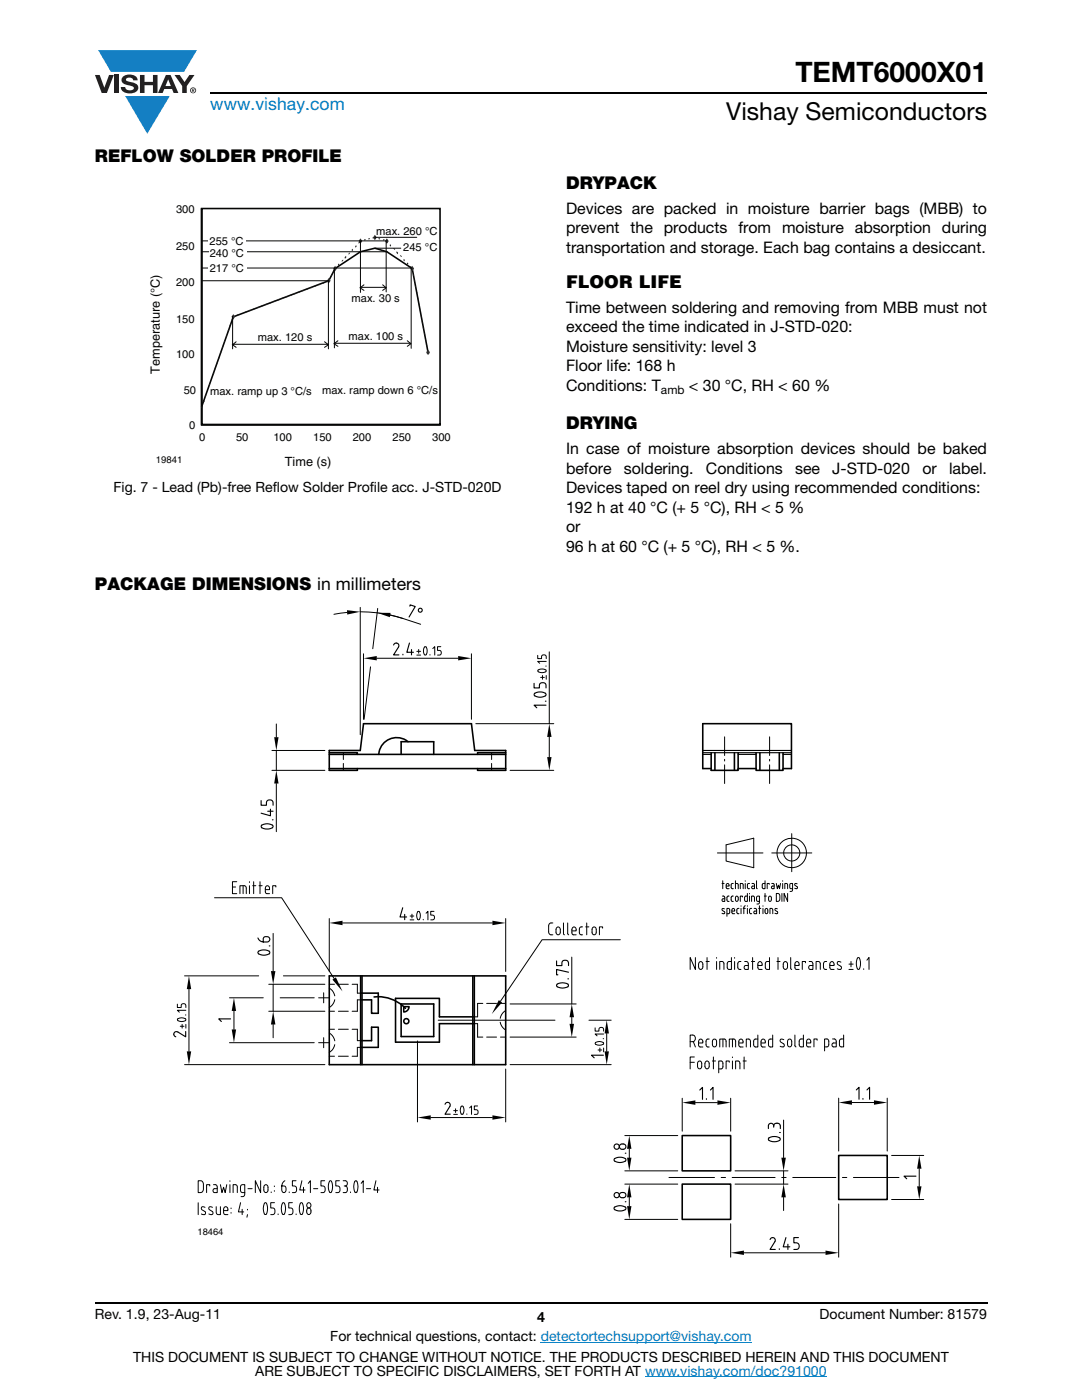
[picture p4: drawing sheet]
<svg xmlns="http://www.w3.org/2000/svg" width="216mm" height="279mm" viewBox="0 0 216 279" stroke-linecap="round" stroke-linejoin="round" font-family="sans-serif">
<g fill="#147fc3">
<path d="M19.6 10h19.7l-2.6 4.3h-1.1h-13.5z"/>
<path d="M25 19.2h8.9l-4.5 7.5z"/>
</g>
<g fill="#231f20">
<path d="M18.9 15h1l.9 2.5 1-2.5h.9l-1.4 3.6h-1z"/>
<path d="M22.9 15h.9v3.6h-.9z"/>
<path d="M24.6 15.3a2.1 2.1 0 0 1 2.8 .3l.1 .4h-.9a.79 .79 0 0 0-.7-.5 .79 .79 0 0 0-.8 .4l.3 .3 1 .2a1.08 1.08 0 0 1 1.2 1 1.08 1.08 0 0 1-1.1 1.2 1.73 1.73 0 0 1-2.4-1.2h.9a.96 .96 0 0 0 .8 .6 .96 .96 0 0 0 .9-.4 1.31 1.31 0 0 0-1.2-.6 1.03 1.03 0 0 1-1.1-.6 1.03 1.03 0 0 1 .2-1.1z"/>
<path d="M27.9 15h.9v1.3h1.7v-1.3h.9v3.6h-.9v-1.6h-1.7v1.6h-.9z"/>
<path d="M34.8 15h1.1l.9 1.4 1-1.4h1l-1.5 2.2v1.4h-.9v-1.4z"/>
<path d="M33.6 15.9l.5 1.3h-1.1zM33.1 15l-1.6 3.6h1l.3-.8h1.5l.3 .8h1l-1.6-3.6z"/>
<path d="M38.1 18a.46 .46 0 0 1 .9 0 .46 .46 0 0 1-.9 0zM37.9 18a.6 .6 0 0 0 1.2 0 .6 .6 0 0 0-1.2 0z"/>
<path d="M38.4 17.8h.2v.2h-.2zM38.3 17.7v.7h.1v-.3l.4 .3-.2-.3 .2-.2-.1-.2z"/>
</g>
<path d="M42 18.6h155M18.9 260h178.1" fill="none" stroke="#000" stroke-width=".36"/>
<path d="M107.9 267.9h42.1M128.7 274.8h36.3" fill="none" stroke="#007ec4" stroke-width=".2"/>
<path d="M29.7 40.5h60.3v53.1h-60.3z" fill="#fff"/>
<path d="M40.2 56h47.6M40.2 48.8h47.6M40.2 70.3h47.6M40.2 63.2h47.6" fill="none" stroke="#fff" stroke-width=".2"/>
<path d="M40.2 41.6h47.6" fill="none" stroke="#fff" stroke-width=".32"/>
<path d="M40.2 41.6h47.6v43.1h-47.6v-43.1v43.1h47.6M85.4 70.3l-3.1-16.7-5.1-3.4-2.4-.7-2.9 .7-5 3.4-1.3 2.4-19 7.2-6.4 18" fill="none" stroke="#040503" stroke-width=".32"/>
<g fill="#123217">
<path d="M40.3 81h.1l-.1 .4h-.1z" fill-rule="evenodd"/>
<path d="M40.6 80h.3l-.2 .3h-.2z" fill-rule="evenodd"/>
<path d="M41 78.9h.1v.3h-.2z" fill-rule="evenodd"/>
<path d="M41.8 76.6h.1l-.1 .4h-.2z" fill-rule="evenodd"/>
<path d="M42.5 74.5h.3l-.2 .3h-.2z" fill-rule="evenodd"/>
<path d="M42.9 73.4h.1l-.1 .4h-.1z" fill-rule="evenodd"/>
<path d="M43.3 72.3h.2l-.2 .4h-.1z" fill-rule="evenodd"/>
<path d="M43.7 71.2h.2l-.2 .4h-.2z" fill-rule="evenodd"/>
<path d="M44 70.1h.2l-.1 .3h-.2z" fill-rule="evenodd"/>
<path d="M44.4 69h.2l-.2 .4h-.1z" fill-rule="evenodd"/>
<path d="M44.8 67.9h.1l-.1 .4h-.1z" fill-rule="evenodd"/>
<path d="M45.1 66.9h.2l-.1 .3h-.1z" fill-rule="evenodd"/>
<path d="M45.6 65.8h.2l-.2 .3h-.2z" fill-rule="evenodd"/>
<path d="M45.9 64.6h.2l-.2 .5h-.1z" fill-rule="evenodd"/>
<path d="M46.3 63.5h.1l-.1 .4h-.1z" fill-rule="evenodd"/>
<path d="M46.4 63.1l.3-.1 .1 .2-.3 .1z" fill-rule="evenodd"/>
<path d="M47.3 62.8l.2-.1v.2l-.2 .1z" fill-rule="evenodd"/>
<path d="M48.9 62.2l.3-.1v.2l-.3 .1z" fill-rule="evenodd"/>
<path d="M49.6 61.9l.3-.1 .1 .2-.3 .1z" fill-rule="evenodd"/>
<path d="M50.5 61.6l.3-.1v.2l-.2 .1z" fill-rule="evenodd"/>
<path d="M51.3 61.3l.3-.1 .1 .2-.3 .1z" fill-rule="evenodd"/>
<path d="M52.1 61l.3-.1 .1 .2-.3 .1z" fill-rule="evenodd"/>
<path d="M52.9 60.7l.3-.1 .1 .2-.3 .1z" fill-rule="evenodd"/>
<path d="M53.8 60.4l.2-.1 .1 .2-.2 .1z" fill-rule="evenodd"/>
<path d="M54.6 60.1l.2-.1 .1 .2-.3 .1z" fill-rule="evenodd"/>
<path d="M55.4 59.8l.3-.1 .1 .2-.3 .1z" fill-rule="evenodd"/>
<path d="M56.2 59.5l.3-.1v.2l-.2 .1z" fill-rule="evenodd"/>
<path d="M57 59.2l.3-.1 .1 .2-.3 .1z" fill-rule="evenodd"/>
<path d="M57.9 58.9l.3-.1v.2l-.3 .1z" fill-rule="evenodd"/>
<path d="M58.6 58.6l.3-.1 .1 .2-.3 .1z" fill-rule="evenodd"/>
<path d="M59.5 58.3l.3-.1v.2l-.2 .1z" fill-rule="evenodd"/>
<path d="M60.3 58l.2-.1 .1 .2-.3 .1z" fill-rule="evenodd"/>
<path d="M61.1 57.7l.3-.2 .1 .3-.3 .1z" fill-rule="evenodd"/>
<path d="M61.9 57.3l.3-.1 .1 .2-.3 .1z" fill-rule="evenodd"/>
<path d="M62.7 57l.3-.1 .1 .2-.3 .1z" fill-rule="evenodd"/>
<path d="M63.6 56.7l.2-.1 .1 .2-.3 .1z" fill-rule="evenodd"/>
<path d="M64.4 56.4l.2-.1 .1 .2-.2 .1z" fill-rule="evenodd"/>
<path d="M65.2 56.1l.3-.1v.2l-.3 .1z" fill-rule="evenodd"/>
<path d="M65.7 55.9h.2l-.2 .3h-.2z" fill-rule="evenodd"/>
<path d="M66.2 54.8h.1l-.1 .4h-.2z" fill-rule="evenodd"/>
<path d="M66.6 53.8h.1l-.1 .4h-.2z" fill-rule="evenodd"/>
<path d="M66.7 53.5l.2-.2 .1 .3-.2 .2z" fill-rule="evenodd"/>
<path d="M67.4 52.8l.2-.2 .1 .3-.2 .2z" fill-rule="evenodd"/>
<path d="M68.3 51.9h.2l-.2 .3h-.2z" fill-rule="evenodd"/>
<path d="M69 51.1l.1 .3-.3 .3v-.3z" fill-rule="evenodd"/>
<path d="M69.7 50.4h.2l-.2 .4h-.2z" fill-rule="evenodd"/>
<path d="M70.2 49.8l.2-.2v.3l-.2 .2z" fill-rule="evenodd"/>
<path d="M70.9 49.1l.2-.2 .1 .3-.3 .2z" fill-rule="evenodd"/>
<path d="M71.5 48.4l.3-.2 .1 .2-.3 .2z" fill-rule="evenodd"/>
<path d="M71.8 48l.3-.1v.2l-.2 .1z" fill-rule="evenodd"/>
<path d="M72.6 47.8l.3-.1 .1 .2-.3 .1z" fill-rule="evenodd"/>
<path d="M73.5 47.6l.3-.1v.2l-.3 .1z" fill-rule="evenodd"/>
<path d="M74.3 47.4l.3-.1 .1 .2-.3 .1z" fill-rule="evenodd"/>
<path d="M74.7 47.3l.3 .1-.1 .2-.2-.1z" fill-rule="evenodd"/>
<path d="M75.6 47.5l.3 .1-.1 .2-.3-.1z" fill-rule="evenodd"/>
<path d="M76.4 47.8l.3-.1v.2l-.3 .1z" fill-rule="evenodd"/>
<path d="M77.1 48l.2 .2v.3l-.2-.2z" fill-rule="evenodd"/>
<path d="M77.8 48.7l.2 .2v.3l-.2-.2z" fill-rule="evenodd"/>
<path d="M78.5 49.5h.2l.2 .3h-.2z" fill-rule="evenodd"/>
<path d="M79.2 50.1l.2 .3v.4l-.3-.4z" fill-rule="evenodd"/>
<path d="M79.8 51h.2l.2 .3h-.2z" fill-rule="evenodd"/>
<path d="M80.6 51.7l.2 .2-.1 .3-.2-.2z" fill-rule="evenodd"/>
<path d="M81.3 52.4l.2 .2-.1 .3-.2-.2z" fill-rule="evenodd"/>
<path d="M81.9 53.1l.3 .2-.1 .2-.3-.2z" fill-rule="evenodd"/>
<path d="M82.2 53.5h.1l.1 .4h-.1z" fill-rule="evenodd"/>
<path d="M82.4 54.7h.1l.1 .4h-.1z" fill-rule="evenodd"/>
<path d="M82.6 55.8h.1l.1 .4h-.1z" fill-rule="evenodd"/>
<path d="M82.8 57h.2v.4h-.1z" fill-rule="evenodd"/>
<path d="M83.1 58.3h.1l.1 .3h-.1z" fill-rule="evenodd"/>
<path d="M83.3 59.4h.1l.1 .4h-.1z" fill-rule="evenodd"/>
<path d="M83.5 60.6h.2v.4h-.1z" fill-rule="evenodd"/>
<path d="M83.7 61.8h.2v.3h-.1z" fill-rule="evenodd"/>
<path d="M83.9 62.9h.2l.1 .4h-.2z" fill-rule="evenodd"/>
<path d="M84.2 64.1h.1l.1 .5h-.2z" fill-rule="evenodd"/>
<path d="M84.4 65.4h.1l.1 .3h-.2z" fill-rule="evenodd"/>
<path d="M84.6 66.5h.2l.1 .4h-.2z" fill-rule="evenodd"/>
<path d="M84.9 67.7h.1l.1 .4h-.2z" fill-rule="evenodd"/>
<path d="M85.1 68.8h.1l.1 .4h-.2z" fill-rule="evenodd"/>
<path d="M85.3 70h.1l.1 .4h-.2z" fill-rule="evenodd"/>
</g>
<path d="M46.6 62.9l.2 .3-.2 .3-.3-.3z" fill="#313232"/>
<path d="M46.8 63.2l-.2-.3-.3 .3 .3 .3" fill="none" stroke="#313232" stroke-width=".27"/>
<path d="M65.6 55.7l.2 .3-.2 .3-.2-.3z" fill-rule="evenodd" fill="#313232"/>
<path d="M65.6 55.7l.2 .3-.2 .3-.2-.3z" fill="none" stroke="#313232" stroke-width=".27"/>
<path d="M66.9 53.3l.2 .3-.2 .3-.2-.3z" fill-rule="evenodd" fill="#313232"/>
<path d="M66.9 53.3l.2 .3-.2 .3-.2-.3z" fill="none" stroke="#313232" stroke-width=".27"/>
<path d="M71.9 47.8l.2 .3-.2 .3-.2-.3z" fill-rule="evenodd" fill="#313232"/>
<path d="M71.9 47.8l.2 .3-.2 .3-.2-.3z" fill="none" stroke="#313232" stroke-width=".27"/>
<path d="M74.8 47.1l.2 .3-.2 .3-.2-.3z" fill-rule="evenodd" fill="#313232"/>
<path d="M74.8 47.1l.2 .3-.2 .3-.2-.3z" fill="none" stroke="#313232" stroke-width=".27"/>
<path d="M77.2 47.8l.2 .3-.2 .3-.2-.3z" fill-rule="evenodd" fill="#313232"/>
<path d="M77.2 47.8l.2 .3-.2 .3-.2-.3z" fill="none" stroke="#313232" stroke-width=".27"/>
<path d="M82.3 53.3l.2 .3-.2 .3-.3-.3z" fill-rule="evenodd" fill="#313232"/>
<path d="M82.3 53.3l.2 .3-.2 .3-.3-.3z" fill="none" stroke="#313232" stroke-width=".27"/>
<path d="M85.4 70l.2 .3-.2 .3-.2-.3z" fill-rule="evenodd" fill="#313232"/>
<path d="M85.4 70l.2 .3-.2 .3-.2-.3z" fill="none" stroke="#313232" stroke-width=".32"/>
<path d="M40.3 50.2h37M40.3 56h25.3M74.8 49.5h5.2" fill="none" stroke="#040503" stroke-width=".2"/>
<path d="M41.6 49.5h7.6v1.7h-7.6z" fill="#fff"/>
<path d="M40.3 53.5h41.9M65.5 55.9v13.7M66.7 53.6v15.8M82 53.5v16M46.3 68.7h19.2M46.4 63.1v6.5M47.1 68.2l-.7 .6 .7 .5M64.8 68.2l.7 .6-.7 .5M66.7 68.5h15.3M67.4 68l-.7 .6 .7 .5M81.3 68l.7 .6-.7 .5" fill="none" stroke="#040503" stroke-width=".2"/>
<path d="M41.6 52.6h7.7v1.6h-7.7z" fill="#fff"/>
<path d="M40.3 48.1h37M71.9 57.3h5.2M71.9 48.1v10.3M72.6 56.8l-.7 .6 .7 .6M74.8 47.4h8.4M76.4 56.8l.7 .6-.7 .6M77.1 48.2v10.1" fill="none" stroke="#040503" stroke-width=".2"/>
<g fill="#fff">
<path d="M41.6 47.2h7.5v1.7h-7.5z"/>
<path d="M34.6 120.6h149.8v130.4h-149.8z"/>
</g>
<g fill="none" stroke="#000" stroke-width=".2">
<path d="M69.3 122.2l-2.7 .4M71.9 122.1a27.4 27.4 0 0 1 8.5 1.3M71.9 121.2v25.4M72.5 130.5v13.1M73.9 133.1l-1.3 10.5M75.2 131.4h16.2M75.4 121.4l-1 8.1M77.9 122.7l6 1.9M83.2 130.7h.7M83.2 130h.7M83.5 129.6v.8M84.8 129.1h.1a1.13 1.13 0 0 1 0 1.6h-.1a1.42 1.42 0 0 1 0-1.6z"/>
<path d="M85.8 130.6v.1M86.4 129.4l.3-.3v1.6M88 129.1h-.7v.7h.4a.47 .47 0 0 1 .4 .5 .47 .47 0 0 1-.4 .4h-.4M94.1 130.5v13.1M107.3 130.8v.6h.8v-.3a.47 .47 0 0 1 .4-.4 .47 .47 0 0 1 .5 .4v.3M107.4 133.7a1.14 1.14 0 0 1 1.6 .2 1.15 1.15 0 0 1-1.7 0zM107.9 135.2h.7M108.2 134.8v.8M108.9 132.9h.1M109 132h-1.7l.4 .4M109 134.8v.8M109.6 130.1v14.3"/>
<path d="M54.3 149.8h10.5M54.3 153.7h10.5M55.1 144.5v2.6M55.1 149.8v3.9M55.1 156.4v9.6M68.5 150.2v1.4M68.5 152.4v1.3M94.9 144.4h15.6M98.1 150.2v1.4M98.1 152.4v1.3M101.8 153.7h8.7M109.6 147.1v4"/>
<path d="M144.6 147.1v3.7M144.6 151.5v.4M144.6 152.6v3.8M153.6 147.1v3.7M153.6 151.5v.4M153.6 152.6v3.8M42.8 179.2h13.4l10.5 16.1M46.4 177h.6M47.2 176h-.8v2.3h.8M48.5 176.8v1.5M49.1 178.3l-.1-1.4-.2-.1h-.9v1.5M49.8 176v.1"/>
<path d="M49.8 176.8v1.5M50.4 176.8h.6M50.6 176v2.3M51.7 176.8h.6M51.9 176v2.3M52.9 177.5h.9a.54 .54 0 0 0-.1-.5 .54 .54 0 0 0-.6-.1l-.2 .4 .1 .8 .1 .2h.7M55 177v-.2h-.6v1.5M143.2 170.2h9M144.1 176.3h.4M144.1 178.8l.4 .1 .1 .1v.9l-.5-.1 .1-.4h.4M144.2 175.8v1.6M144.9 168.6l5.5-1.3v5.9l-5.5-1.4z"/>
<path d="M144.9 176.8h.6v-.1a.29 .29 0 0 0-.3-.4 .29 .29 0 0 0-.3 .4l.1 .6 .5 .1M145.5 178.8l-.3 .1-.1 .2v.6l.4 .2M146.3 178.8l-.3 .1-.1 .2v.6l.4 .2M146.3 176.3h-.3l-.1 .3v.6l.4 .2M146.7 176.3l.5 .1 .1 1M146.7 175.8v1.6M146.9 178.9l.4 .2v.6l-.2 .2h-.2l-.1-.2v-.6zM147.7 177.4v-1.1h.3l.3 .2v.9M148.1 179v-.2h-.4v1.1M148.7 175.8v.1M148.7 176.3v1.1M149.1 178.3v1.6h-.4l-.1-.2v-.7l.2-.2h.3"/>
<path d="M149.6 178.3v.1M149.6 178.8v1.1M149.6 176.3l-.4 .1-.1 .7 .2 .2 .3 .1M150 179.9v-1.1h.3l.2 .2v.9M150 176.3h.4l.1 .3v.8l-.4-.1-.1-.2 .1-.2 .4-.1M151 175.8v1.4l.1 .2M151.5 179.9h-.4l-.1-.2v-.6l.1-.2 .4-.1v1.3l-.1 .3h-.4M152.5 178.8h.4M152.7 178.3v1.6M152.7 175.8v1.6l-.5-.1-.1-.2v-.6l.1-.2h.5M153.5 176.5v-.2h-.4v1.1M153.5 178.9l.4 .2v.4a.29 .29 0 0 1-.3 .4 .29 .29 0 0 1-.2-.4v-.4z"/>
<path d="M154 176.3h.3l.2 .3v.8l-.5-.1-.1-.2 .1-.2 .5-.1M154 170.2h8M154.9 178.3h.5l.2 .3v1l-.4 .3h-.3zM154.9 176.3l.2 1.1 .2-.7 .2 .7 .2-1.1M156 178.3v1.6M156.2 175.8v.1M156.2 176.3v1.1M156.6 177.4v-1.1h.3l.2 .2 .1 .9M157.2 178.3v1.6l-.7-1.6v1.6M158 166.4v7.6M158.1 177.4l-.5-.1v-.7l.1-.3h.4v1.3l-.1 .3h-.4M159.1 176.4l-.4-.1-.1 .2 .4 .4 .1 .3-.2 .2-.3-.1"/>
<path d="M36.8 194.8h14.8M37.7 197.4v12.4M45.8 199.1h6.7M53.6 196.4h11.2M54.5 186.3v7.5M54.5 196.4v5.4M55.9 199.1h6.8M56.6 194.8h8.2M63.6 199.1h2M64.6 198.1v2M65.7 183.3v10.6M65.7 197.2l.6 .5 .5 1"/>
<path d="M65.7 196.4h1M66.8 199.5l-.3 .8-.8 .8M67.5 196.4h2M68.3 184.2h30M70.3 196.4h1v1.8h.7M72 199.5h-.7v2.3h-1M81.8 183.6h.8M81.8 182.8h.8M82.2 182.4v.8M83.3 182l.2-.1a1.15 1.15 0 0 1 0 1.7l-.2-.1a1.62 1.62 0 0 1 0-1.5zM84.5 183.5v.1M85 182.3l.4-.4v1.7"/>
<path d="M86.6 181.9h-.7v.7h.4a.49 .49 0 0 1 .4 .5 .49 .49 0 0 1-.4 .5h-.4M100.9 183.3v10.6M110.3 184.2h-.5l-.2 .2-.1 1.6 .3 .5 .5 .1M111.1 185.1h.5l.2 .3v.8l-.4 .4-.4-.4v-.8zM112.4 184.2v2.1l.2 .3M113.3 184.2v2.1l.2 .3M114.1 191v9.4M114.1 185.8h.9a.54 .54 0 0 0-.1-.6 .54 .54 0 0 0-.6-.1 1.35 1.35 0 0 0-.1 1.3l.8 .2M116.2 185h-.4l-.2 .3v.8l.2 .4 .4 .1M116.9 185h.6M117.1 184.2v2.4M118.3 185.1h.5l.2 .3v.8l-.4 .4-.4-.4v-.8z"/>
<path d="M120.2 185.2v-.2h-.6v1.6M123.8 187.5h-15.6l-8.3 12.3M138.8 191.1v2.4l-1.1-2.4v2.4M139.6 192h.5l.1 .3v.8l-.4 .4-.2-.1-.2-.5v-.5zM140.9 191.9h.6M141.1 191.1v2.4M143 191.1v.1M143 191.9v1.6M143.6 193.5v-1.6h.5l.3 .3 .1 1.3M144.5 181.4l-.3-.1-.1 .2 .5 .5v.2l-.1 .2-.4-.1M145.1 182.4l.4-.1 .1-.1v-.7l-.2-.2h-.3v1.6M145.9 191.1v2.4l-.6-.1-.2-.2v-1l.2-.3h.6"/>
<path d="M146 181.8h.6l-.2-.5-.3 .2-.1 .6 .2 .2 .4 .1M146.6 191.1v.1M146.6 191.9v1.6M147.5 181.3h-.3l-.2 .3v.6l.5 .2M147.8 191.9h-.4l-.2 .3v.8l.2 .4 .4 .1M147.9 180.8v.1M147.9 181.3v1.1M148.3 181.3h.4M148.6 191.9h.5l.2 .3v1.3h-.5a.4 .4 0 0 1-.3-.4 .4 .4 0 0 1 .3-.4h.5M148.7 180.8l-.3 .3v1.3M149.1 180.8v.1M149.1 181.3v1.1"/>
<path d="M150 191.9h.6M150 181.3h-.3l-.1 .3v.6l.4 .2M150.2 191.1v2.4M150.5 181.3l.4 .1 .1 .2v.8l-.5-.1-.1-.2 .1-.2 .5-.1M151.2 192.7h.9a.54 .54 0 0 0-.1-.6 .54 .54 0 0 0-.6-.1 1.37 1.37 0 0 0-.1 1.4l.8 .1M151.4 181.3h.4M151.5 180.8v1.6M152.2 180.8v.1M152.2 181.3v1.1M152.8 181.3l.4 .2v.5a.29 .29 0 0 1-.3 .4 .29 .29 0 0 1-.2-.4v-.5zM153.5 191.1v2.4l-.6-.1-.2-.2v-1l.2-.3h.6M153.6 182.4v-1.1h.4l.2 .2v.9"/>
<path d="M155 191.9h.7M155.1 181.4l-.3-.1-.2 .2 .6 .5v.2l-.2 .2-.4-.1M155.2 191.1v2.4M156.5 192h.4l.2 .3v.8l-.4 .4-.4-.4v-.8zM157.8 191.1v2.1l.2 .3M158.6 192.7h.9a.53 .53 0 0 0-.2-.6 .53 .53 0 0 0-.5-.1l-.2 .3v.9l.2 .3h.7M160.7 192.1v-.2h-.6v1.6M161.5 191.9h.5l.2 .5v1.1h-.5a.4 .4 0 0 1-.3-.4 .4 .4 0 0 1 .3-.4h.5M162.8 193.5v-1.6h.5l.4 .3v1.3M164.9 191.9l-.5 .1-.1 1 .2 .4 .4 .1M165.6 192.7h.8a.55 .55 0 0 0-.6-.7l-.2 .4 .1 1 .7 .1M167.8 192l-.6-.1-.1 .3 .1 .3 .6 .3a.36 .36 0 0 1 .1 .5 .36 .36 0 0 1-.5 .2l-.3-.2"/>
<path d="M169.4 193.5h.8M169.4 192.4h.8M169.8 191.9v1M171.1 191.1h.2a2.07 2.07 0 0 1 0 2.4 1.55 1.55 0 0 1-.3-1.9zM172.3 193.3v.2M173 191.6l.4-.5v2.4M35.4 200.4v.7h.8v-.4a.47 .47 0 0 1 .4-.4 .47 .47 0 0 1 .5 .4v.4M35.5 203.3a1.19 1.19 0 0 1 1.6 .2 1.11 1.11 0 0 1-1.7 0zM36 204.8h.7M36.3 204.4v.8M36.8 212.5h28M37 202.6h.1"/>
<path d="M37.1 201.6h-1.7l.4 .4M37.1 204.4v.8M45.8 208.1h16.9M46.7 201.8v3.6M53.6 201.8h11.2M54.5 204.5v2.6M63.6 208.1h2M64.6 207.1v2M65.7 205.4h1M65.7 210.8h1M65.7 206.2l.8 .8 .3 .7M65.7 201.8h1"/>
<path d="M66.8 208.5l-.5 1-.6 .5M67.5 205.4h2M67.5 210.8h2M67.5 201.8h2M70.3 205.4h1v2.3h.7M72 209h-.7v1.8h-1M83.3 207.7v16.2M87.4 203.6h23.3M94.6 204.3h.7v2.7h1M96.3 200.3h-1v2.6h-.7M97.1 207h2M97.1 200.3h2"/>
<path d="M99.8 204l.3 .7 .8 .9M99.9 207h1M99.9 200.3h1M100.9 213.3v10.6M100.9 201.7l-.8 .8-.3 .7M101.8 207h13.2M101.8 200.4h13.2M101.8 212.5h20.2M114.1 203v1.3M117.5 203.6h4.5M118.7 205.1v.7h.8v-.4a.47 .47 0 0 1 .5-.4 .47 .47 0 0 1 .4 .4v.4M118.8 208a1.23 1.23 0 0 1 1.6 .2 1.15 1.15 0 0 1-1.6 0z"/>
<path d="M119.3 209.5h.8M119.7 209.2v.7M120.4 207.3h.1M120.4 206.4h-1.7l.4 .3M120.4 209.2v.7M121.1 206.2v3.6M136.1 219.2v6.6M137.7 212h.9M137.7 207.9h.5a.68 .68 0 0 0 .6-.7 .68 .68 0 0 0-.6-.6h-.5v2.4M138.3 207.9l.5 1.1M138.6 210.9h-.9v2.4M139.4 211.8h.4l.2 .3v.9l-.4 .3-.4-.3v-.9z"/>
<path d="M139.4 208.1h.8a.53 .53 0 0 0-.1-.5 .53 .53 0 0 0-.5-.1l-.2 .4v.8l.3 .3h.5M140.9 211.8h.4l.2 .3v.9l-.4 .3-.2-.1-.2-.4v-.5zM141.5 207.4h-.4l-.2 .4v.9l.2 .2 .4 .1M142.1 211.7h.7M142.3 207.4l.5 .1 .2 .2v.9l-.4 .3-.4-.3v-.9zM142.4 210.9v2.4M143.4 213.3h.6l.2-.3v-1l-.2-.2-.6-.1v2.4M143.6 208.9v-1.5h.9l.4 .2v1.3M144.3 207.4v1.5M145.5 212v-.3h-.6v1.6M145.5 208.9v-1.5h.9l.4 .2v1.3M145.8 219.2v6.6"/>
<path d="M146.2 210.9v.2M146.2 211.7v1.6M146.2 207.4v1.5M146.8 213.3v-1.6h.5l.3 .3v1.3M147.4 208.1h.9a.55 .55 0 0 0-.7-.6 1.38 1.38 0 0 0-.1 1.3l.8 .1M148.3 211.7h.6M148.5 210.9v2.4M148.9 208.9v-1.5h.5l.3 .2v1.3M151.2 206.6v2.3h-.6l-.2-.2v-1.1l.2-.2h.6M151.9 208.1h.8a.53 .53 0 0 0-.1-.5 .53 .53 0 0 0-.6-.1 1.38 1.38 0 0 0-.1 1.3l.8 .1M154.2 206.6v2.3h-.6l-.2-.2v-1.1l.2-.2h.6M156.4 207.5l-.6-.1-.1 .2v.3l.8 .6a.44 .44 0 0 1-.3 .5 .44 .44 0 0 1-.5-.2"/>
<path d="M157.3 207.5l.5-.1 .2 .3v.9l-.4 .3-.4-.3v-.9zM158.6 206.6v2.1l.2 .2M160.3 206.6v2.3h-.6l-.2-.2v-1.1l.2-.2 .6-.1M160.9 208.1h.9a.53 .53 0 0 0-.1-.5 .53 .53 0 0 0-.6-.1l-.1 .2v1l.1 .2h.7M163 207.6v-.3h-.6v1.6M164.5 208.9h.7l.2-.2v-1.1l-.2-.2-.7-.1v2.4M166.1 207.3l.5 .1 .3 .4v1.1h-.6a.4 .4 0 0 1-.3-.4 .4 .4 0 0 1 .3-.4h.6M167.3 219.2v10.5M168.3 206.6v2.3h-.6l-.2-.2v-1.1l.2-.2 .6-.1M177 219.2v10.5M39.5 235.6l.9 .2a1.63 1.63 0 0 1 .2 1.5l-.2 .6-.9 .1zM41.9 236.7v-.3h-.7v1.6"/>
<path d="M42.6 236.4l.5 .1 .2 .4v1.1h-.5a.4 .4 0 0 1-.3-.4 .4 .4 0 0 1 .3-.4h.5M44 236.4l.3 1.6 .3-1.1 .3 1.1 .3-1.6M45.9 235.6v.2M45.9 236.4v1.6M46.5 238v-1.6h.5l.3 .3 .1 1.3M48.8 238h-.6l-.2-.3v-.8l.2-.4 .6-.1v1.9l-.2 .5h-.5M49.5 237.2h.8M52 235.6v2.4l-1.1-2.4v2.4M52.8 236.5h.5l.2 .3v.9l-.4 .3-.4-.3v-.9zM54.1 237.9v.1M54.7 236.7v.1M54.7 237.6v.1"/>
<path d="M56.9 235.6l-.4 .3a2.13 2.13 0 0 0-.2 1.8 .42 .42 0 0 0 .5 .3 .42 .42 0 0 0 .3-.5l-.2-.7-.7-.1M57.7 237.9v.1M59.1 235.6h-.8v1.1h.5a.69 .69 0 0 1 .4 .8 .69 .69 0 0 1-.9 .5M60.2 235.6l-.4 1.9h1.1M60.6 236.9v1.1M61.5 236.2l.4-.6v2.4M62.6 237.2h.8M64.8 235.6h-.8v1.1h.5a.73 .73 0 0 1 .4 .6 .73 .73 0 0 1-.4 .7h-.5M65.8 235.7l.1-.1a1.51 1.51 0 0 1 .4 1.9l-.2 .5h-.2a2.13 2.13 0 0 1-.1-2.3zM67.7 235.6h-.7v1.1h.4a.69 .69 0 0 1 .4 .8 .69 .69 0 0 1-.8 .5M68.5 235.6h.4a.54 .54 0 0 1 .4 .6 .54 .54 0 0 1-.4 .5M68.7 236.7h.2"/>
<path d="M68.9 236.7a.73 .73 0 0 1 .4 .6 .73 .73 0 0 1-.4 .7h-.4M69.9 237.9v.1M70.9 235.7l.2-.1a2.06 2.06 0 0 1 0 2.4 1.51 1.51 0 0 1-.4-1.9zM72.1 236.2l.4-.6v2.4M73.1 237.2h.9M75 235.6l-.4 1.9h1M75.3 236.9v1.1M85.9 223h12.4M90.5 222.4h.8M90.5 221.7h.8M90.9 221.3v.7M92 220.8l.2-.1a1.11 1.11 0 0 1 0 1.7h-.1a1.4 1.4 0 0 1-.1-1.6z"/>
<path d="M93.2 222.3v.1M93.7 221.1l.4-.4v1.7M95.3 220.7h-.7v.8h.4a.47 .47 0 0 1 .4 .4 .47 .47 0 0 1-.4 .5h-.4M124.7 226.6h10.5M124.7 233.7h10.5M124.7 236.3h10.5M125.6 229.3v1.7M125.6 239v1.7M133.5 235h9.1M138.8 220.1h4.4M143.9 235h.9M146.1 235h8.6"/>
<path d="M146.7 233.7h10.5M146.7 236.3h10.5M156 235h.9M156.4 223.5v7.5M156.4 233.7v2.6M156.4 239v2.6M158.2 235h8.6M168.1 235h.9M170 220h4.4M170.3 235h9.1M177.9 239.4h6.4M177.9 230.6h6.4"/>
<path d="M183.4 233.2v3.6M39.5 240v2.4M40.9 241l-.6-.2-.1 .3 .1 .3 .7 .4a.45 .45 0 0 1-.2 .6 .45 .45 0 0 1-.6-.1M42.4 241l-.6-.2-.1 .3 .1 .3 .6 .4a.36 .36 0 0 1 .1 .4 .36 .36 0 0 1-.5 .2l-.3-.1M43.1 240.8l.1 1.3 .3 .3h.5v-1.6M44.6 241.6h.9a.53 .53 0 0 0-.1-.6 .53 .53 0 0 0-.6-.1l-.2 .4 .1 .9 .2 .2h.6M46.1 241.1v.1M46.1 242v.1M48 240l-.4 1.9h1M48.3 241.3v1.1M49.4 242.4l-.1 .5M49.4 241.3v.2"/>
<path d="M52.8 240.1l.1-.1a1.56 1.56 0 0 1 .4 1.9l-.1 .4-.3 .1a2.18 2.18 0 0 1-.1-2.3zM54.8 240h-.8v1.1h.4a.73 .73 0 0 1 .5 .6 .73 .73 0 0 1-.5 .7h-.4M55.5 242.3v.1M56.4 240.1l.1-.1a1.52 1.52 0 0 1 .4 1.9l-.1 .4-.3 .1a2.21 2.21 0 0 1-.1-2.3zM58.3 240h-.7v1.1h.4a.69 .69 0 0 1 .4 .8 .69 .69 0 0 1-.8 .5M59.1 242.3v.1M59.9 240.1l.2-.1a1.56 1.56 0 0 1 .4 1.9l-.1 .4-.3 .1a2.18 2.18 0 0 1-.2-2.3zM61.4 240.1a.46 .46 0 0 1 .6 .5 .46 .46 0 0 1-.7 .3 .57 .57 0 0 1 .1-.8zM61.4 241.2l.2-.1a.71 .71 0 0 1 .5 .6 .71 .71 0 0 1-.5 .7 .77 .77 0 0 1-.2-1.2zM124.7 243.4h10.5M145.8 244.2v6.7M148.4 250h16.3"/>
<path d="M167.3 240.3v10.6"/>
<circle cx="158" cy="170.2" r="2.94"/>
<circle cx="158" cy="170.2" r="1.62"/>
</g>
<g fill="none" stroke="#000" stroke-width=".32">
<path d="M65.7 150.6h35.2M65.7 153.4h35.2M65.7 150.2h5.6v.4M71.3 153.4v.3h-5.6v-3.9h6.2l.6-5.4h21.6l.6 5.4h6.2v3.9h-5.6v-.3M80 150.6v-2.6h6.5v2.6M81.4 148a3.6 3.6 0 0 0-5.8 2.6M100.9 150.2h-5.6v.4M141.9 150.2v3.5h5.4v-3.5M141.9 153.4h-1.7v-9h17.7v9h-1.7M142.7 150.2v3.5M146.5 150.2v3.5M147.3 153.4h3.6"/>
<path d="M150.9 150.2v3.5h5.3v-3.5M151.6 150.2v3.5M155.5 150.2v3.5M65.7 194.8h35.2v17.7h-35.2zM72 194.8v17.7M72 198.2h3.5v4h-1.4v-2.7h-2.1M72.2 194.8v17.7M74.6 199a7.5 7.5 0 0 1 6.3 2.2M94.3 194.8v17.7M94.6 194.8v17.7M72 207.7h2.1v-2.7h1.4v4h-3.5M80 200.4h6.5v6.5h-6.5z"/>
<path d="M80.6 200.9h1l-.3 .7-.7 .4zM94.6 202.9h-6.9v-3.7h-8.8v8.8h8.8v-3.7h6.9M136.1 226.6h9.7v7.1h-9.7zM136.1 236.3h9.7v7.1h-9.7zM167.3 230.6h9.7v8.8h-9.7z"/>
<circle cx="81.1" cy="203.8" r=".51"/>
</g>
<g fill="#000">
<path d="M69.2 121.8l2.7 .3-2.6 .6zM72.5 131.4l2.7-.5v.9zM75.3 122.3h2.6l-.1 .9zM91.4 130.9l2.7 .5-2.7 .4zM54.7 147.1h.9l-.5 2.7zM55.1 153.7l.5 2.7h-.9zM109.2 151.1h.9l-.5 2.6zM109.6 144.4l.5 2.7h-.9zM37.7 194.8l.5 2.6h-.9zM54.1 193.8h.9l-.5 2.6zM66.3 195.5l.7-.4 1.3 2.8zM65.7 184.2l2.6-.5v.9z"/>
<path d="M98.3 183.7l2.6 .5-2.6 .4zM37.3 209.8h.9l-.5 2.7zM46.2 205.4h.9l-.4 2.7zM46.7 199.1l.4 2.7h-.9zM54.5 201.8l.5 2.7h-.9zM99.5 199.6l.7 .4-2.1 2.4zM113.6 204.3h.9l-.4 2.7zM114.1 200.4l.4 2.6h-.9zM121.1 203.6l.4 2.7h-.9zM120.6 209.8h.9l-.4 2.7zM136.1 220.1l2.7-.5v.9zM143.2 219.6l2.6 .5-2.6 .4z"/>
<path d="M167.3 220l2.7-.4v.9zM174.4 219.6l2.6 .4-2.6 .5zM83.3 223l2.6-.4v.9zM98.3 222.6l2.6 .4-2.6 .5zM125.6 226.6l.4 2.7h-.9zM125.1 231h.9l-.4 2.7zM125.6 236.3l.4 2.7h-.9zM156.4 236.3l.4 2.7h-.9zM155.9 231h.9l-.4 2.7zM183 236.8h.9l-.5 2.6zM183.4 230.6l.5 2.6h-.9zM125.1 240.7h.9l-.4 2.7z"/>
<path d="M145.8 250l2.6-.4v.9zM164.7 249.6l2.6 .4-2.6 .5z"/>
</g>
<g fill="none" stroke="#000" stroke-width=".22">
<path d="M78.5 128.7a.54 .54 0 0 1 .8-.3 .54 .54 0 0 1 .2 .7l-1 1.6h1.1M80.4 130.6v.1M81.7 128.3l-.5 1.9h1.3M81.8 121v-.3l1.1 .3-1.3 2.1M82.1 129.6v1.1M106.6 136.4v.9h1v-.5a.68 .68 0 0 1 .7-.6 .68 .68 0 0 1 .7 .6v.5M106.6 138.4a1.87 1.87 0 0 1 2.4 .2 1.38 1.38 0 0 1-1.9 .4l-.5-.2zM108.8 139.9h.2M52.1 159.8v.9h1.1v-.5a.67 .67 0 0 1 .6-.6 .67 .67 0 0 1 .7 .6v.5M109 140.7h-2.4l.5 .6M140.2 150.6h1.7M140.2 150.2h17.7"/>
<path d="M140.2 149.8h17.7M147.3 150.6h3.6M156.2 150.6h1.7M52.2 164.7a1.87 1.87 0 0 1 2.3 .2 1.37 1.37 0 0 1-1.9 .4l-.4-.2zM53.4 161.9h1.1M54 161.5v1.3l-1.9-.5M54.4 163.6h.1M51.5 187.2a1.55 1.55 0 0 0 2.2 .6 .52 .52 0 0 0 .1-.5 .52 .52 0 0 0-.5-.4h-.4l-.3 .2-.1 .9M51.6 189.8a1.81 1.81 0 0 1 2.2 .2v.2a1.69 1.69 0 0 1-2.3 0zM53.7 188.8h.2M80.4 181.2l-.6 1.8h1.3M80.8 182.5v1"/>
<path d="M111.1 191.8v.9h1v-.5a.68 .68 0 0 1 .7-.6 .68 .68 0 0 1 .6 .6v.5M111.2 196.4a1.88 1.88 0 0 1 2.2 .2v.1a1.74 1.74 0 0 1-2.3 0zM113.3 195.4h.1M113.4 194l-2.3-.5v1.1h.2M37.1 205.9v1l-1.6-.9a.53 .53 0 0 0-.8 .2 .53 .53 0 0 0 .4 .7M46 203.3h-2.4l.6 .6M120.4 210.6h-2.4l.6 .5M139.6 217.5l.6-.5v2.4M141 219.3v.1M141.8 217.5l.5-.5v2.4M170.9 217.5l.5-.5v2.4M172.2 219.2v.2"/>
<path d="M173 217.5l.5-.5v2.4M88.8 220.4a.53 .53 0 0 1 .7-.4 .53 .53 0 0 1 .3 .8l-1 1.6h1M122.6 231.3a1.87 1.87 0 0 1 2.3 .1 1.38 1.38 0 0 1-1.9 .5l-.4-.3zM123.7 228.6a.63 .63 0 0 1 .8-.3 .63 .63 0 0 1 .2 .9l-.3 .2a.59 .59 0 0 1-.7-.2 .59 .59 0 0 1 0-.6zM123.7 238.2a.63 .63 0 0 1 .8-.2 .63 .63 0 0 1 .2 .9l-.3 .1a.58 .58 0 0 1-.6-.1 .58 .58 0 0 1-.1-.7zM124.8 230.1h.1M124.8 239.8h.1M153.5 227.1a1.81 1.81 0 0 1 2.2 .2 1.38 1.38 0 0 1-1.9 .4l-.4-.2zM154.4 224.7a.53 .53 0 0 0-.5-.5 .53 .53 0 0 0-.6 .5v.5M154.4 224.7v.3M154.4 224.7a.68 .68 0 0 1 .6-.5 .68 .68 0 0 1 .7 .5v.5M155.6 226h.1"/>
<path d="M182.8 234.7h-2.4l.5 .6M122.6 241a1.87 1.87 0 0 1 2.3 .1v.1a1.74 1.74 0 0 1-2.4 0zM153.7 247.4a.53 .53 0 0 1 .7-.4 .53 .53 0 0 1 .2 .8l-.9 1.6h1M155.5 249.2v.2M156.8 247l-.5 1.8h1.3M157.2 248.3v1.1M159.3 247h-.9v1h.5a.67 .67 0 0 1 .6 .7 .67 .67 0 0 1-.6 .7h-.5"/>
<circle cx="83.9" cy="121.8" r=".4"/>
<circle cx="123.1" cy="238.5" r=".52"/>
<circle cx="123.1" cy="228.8" r=".52"/>
</g>
<text font-size="5.6" x="158.7" y="16.4">TEMT6000X01</text>
<text font-size="4.9" x="144.9" y="24">Vishay Semiconductors</text>
<text font-size="3.5" fill="#007ec4" x="42" y="21.9">www.vishay.com</text>
<g font-size="3.5">
<text x="18.9" y="32.3">REFLOW SOLDER PROFILE</text>
<text x="112.9" y="37.6">DRYPACK</text>
<text x="112.9" y="57.4">FLOOR LIFE</text>
<text x="112.9" y="85.6">DRYING</text>
<text x="18.9" y="117.7">PACKAGE DIMENSIONS in millimeters</text>
</g>
<g font-size="3.2">
<text x="112.9" y="42.7">Devices are packed in moisture barrier bags (MBB) to</text>
<text x="112.9" y="46.6">prevent the products from moisture absorption during</text>
<text x="112.9" y="50.5">transportation and storage. Each bag contains a desiccant.</text>
<text x="112.9" y="62.5">Time between soldering and removing from MBB must not</text>
<text x="112.9" y="66.3">exceed the time indicated in J-STD-020:</text>
<text x="112.9" y="70.2">Moisture sensitivity: level 3</text>
<text x="112.9" y="74.1">Floor life: 168 h</text>
<text x="112.9" y="78">Conditions: T</text>
<text x="137.5" y="78">&lt; 30 °C, RH &lt; 60 %</text>
<text x="112.9" y="90.7">In case of moisture absorption devices should be baked</text>
<text x="112.9" y="94.6">before</text>
<text x="124.5" y="94.6">soldering.</text>
<text x="140.9" y="94.6">Conditions</text>
<text x="158.7" y="94.6">see</text>
<text x="166.1" y="94.6">J-STD-020</text>
<text x="184" y="94.6">or</text>
<text x="189.4" y="94.6">label.</text>
<text x="112.9" y="98.4">Devices taped on reel dry using recommended conditions:</text>
<text x="112.9" y="102.3">192 h at 40 °C (+ 5 °C), RH &lt; 5 %</text>
<text x="112.9" y="106.2">or</text>
<text x="112.9" y="110.1">96 h at 60 °C (+ 5 °C), RH &lt; 5 %.</text>
</g>
<g font-size="2.8">
<text x="22.6" y="98.1">Fig. 7 - Lead (Pb)-free Reflow Solder Profile acc. J-STD-020D</text>
<text x="18.9" y="263.3">Rev. 1.9, 23-Aug-11</text>
<text x="107.2" y="263.8">4</text>
<text x="163.6" y="263.3">Document Number: 81579</text>
<text x="65.9" y="267.7">For technical questions, contact: detectortechsupport@vishay.com</text>
<text x="26.5" y="271.7">THIS DOCUMENT IS SUBJECT TO CHANGE WITHOUT NOTICE. THE PRODUCTS DESCRIBED HEREIN AND THIS DOCUMENT</text>
<text x="50.9" y="274.6">ARE SUBJECT TO SPECIFIC DISCLAIMERS, SET FORTH AT www.vishay.com/doc?91000</text>
</g>
<g font-size="2.5" fill="#040503">
<text x="31.9" y="74.6" transform="rotate(-90 31.9 74.6)">Temperature (°C)</text>
<text x="56.8" y="93">Time (s)</text>
</g>
<text font-size="2.4" x="131.9" y="78.5">amb</text>
<g font-size="2.2" fill="#040503">
<text x="35.1" y="42.4">300</text>
<text x="75.1" y="46.9">max. 260 °C</text>
<text x="35.1" y="50">250</text>
<text x="41.8" y="48.8">255 °C</text>
<text x="41.8" y="51.3">240 °C</text>
<text x="80.5" y="50.2">245 °C</text>
<text x="35.1" y="57.2">200</text>
<text x="41.8" y="54.4">217 °C</text>
<text x="35.1" y="64.4">150</text>
<text x="70.2" y="60.3">max. 30 s</text>
<text x="35.1" y="71.5">100</text>
<text x="51.4" y="68.1">max. 120 s</text>
<text x="69.6" y="67.9">max. 100 s</text>
<text x="36.7" y="78.7">50</text>
<text x="41.9" y="78.8">max. ramp up 3 °C/s</text>
<text x="64.3" y="78.6">max. ramp down 6 °C/s</text>
<text x="37.7" y="85.6">0</text>
<text x="39.7" y="88">0</text>
<text x="47.1" y="88">50</text>
<text x="54.6" y="88">100</text>
<text x="62.5" y="88">150</text>
<text x="70.4" y="88">200</text>
<text x="78.3" y="88">250</text>
<text x="86.3" y="88">300</text>
</g>
<text font-size="1.9" fill="#040503" x="31.1" y="92.5">19841</text>
<text font-size="1.9" x="39.4" y="246.4">18464</text>
</svg>
